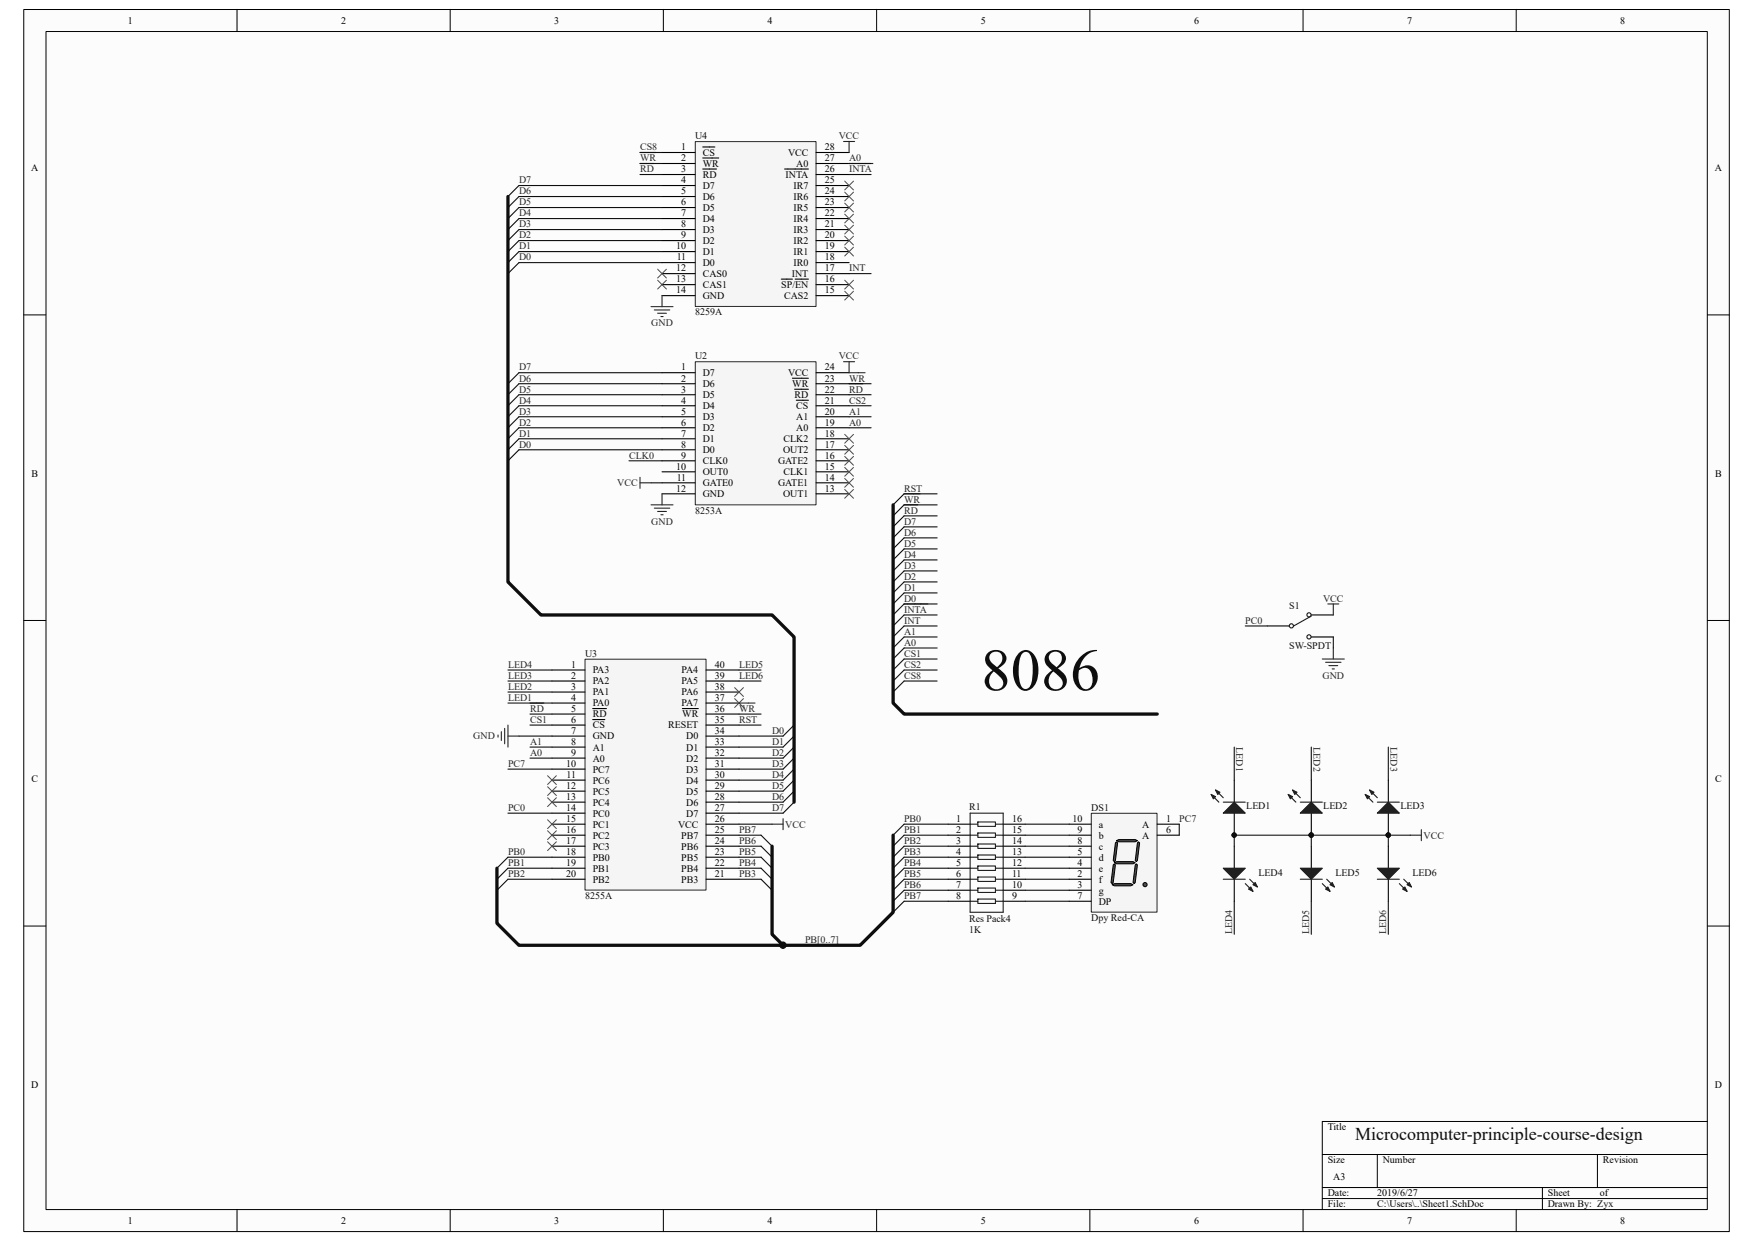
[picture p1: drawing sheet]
<svg xmlns="http://www.w3.org/2000/svg" width="297mm" height="210mm" viewBox="0 0 297 210" stroke-linecap="round" stroke-linejoin="round" font-family="sans-serif">
<path d="M4.1 1.7h288.7v206.7h-288.7z" fill="#fcfcfc"/>
<path d="M4 1.6h288.8v206.8h-288.8z" fill="none" stroke="#000" stroke-width=".17"/>
<path d="M7.8 5.4h281.3v199.3h-281.3z" fill="#fcfcfc"/>
<g fill="none" stroke="#000" stroke-width=".17">
<path d="M7.8 5.3h281.3v199.4h-281.3zM40.1 1.6v3.7M76.2 1.6v3.7M112.3 1.6v3.7M148.4 1.6v3.7M184.5 1.6v3.7M220.6 1.6v3.7M256.7 1.6v3.7M4 53.3h3.7M289.1 53.3h3.7M4 105h3.7M289.1 105h3.7"/>
<path d="M4 156.7h3.7M289.1 156.7h3.7M223.9 195.4h65.2M233.2 195.4v5.6M270.5 195.4v5.6M289.1 189.8h-65.2v14.9M40.1 204.7v3.7M76.2 204.7v3.7M112.3 204.7v3.7M148.4 204.7v3.7M184.5 204.7v3.7M220.6 204.7v3.7"/>
<path d="M223.9 201h65.2M223.9 202.8h65.2M256.7 204.7v3.7M261.2 201v3.7"/>
</g>
<path d="M117.8 61.3h20.4v24.1h-20.4z" fill="#f5f5f5"/>
<path d="M117.7 61.2h20.5v24.2h-20.5z" fill="none" stroke="#262626" stroke-width=".17"/>
<g fill="none" stroke="#000" stroke-width=".19">
<path d="M112.1 63.1h5.6M112.1 64.9h5.6M112.1 66.8h5.6M112.1 68.7h5.6M112.1 70.5h5.6M112.1 72.4h5.6M112.1 74.2h5.6M112.1 76.1h5.6M112.1 78h5.6M112.1 79.8h5.6M134.2 64h2.7M134.6 65.9h2.3"/>
<path d="M134.8 67.7h2.1M138.2 63.1h5.6M138.2 64.9h5.6M138.2 66.8h5.6M138.2 68.7h5.6M138.2 70.5h5.6M138.2 72.4h5.6M138.2 74.2h5.6M138.2 76.1h5.6M138.2 78h5.6M138.2 79.8h5.6M112.1 81.7h5.6"/>
<path d="M112.1 83.6h5.6M138.2 81.7h5.6M138.2 83.6h5.6"/>
</g>
<path d="M117.8 24h20.4v27.9h-20.4z" fill="#f5f5f5"/>
<path d="M117.7 24h20.5v27.9h-20.5z" fill="none" stroke="#262626" stroke-width=".17"/>
<g fill="none" stroke="#000" stroke-width=".19">
<path d="M112.1 25.8h5.6M112.1 27.7h5.6M112.1 29.5h5.6M112.1 31.4h5.6M112.1 33.3h5.6M112.1 35.1h5.6M112.1 37h5.6M112.1 38.8h5.6M119 24.9h2M119 26.7h2.7M119 28.6h2.3M132.9 28.6h4"/>
<path d="M138.2 25.8h5.6M138.2 27.7h5.6M138.2 29.5h5.6M138.2 31.4h5.6M138.2 33.3h5.6M138.2 35.1h5.6M138.2 37h5.6M138.2 38.8h5.6M112.1 40.7h5.6M112.1 42.6h5.6M112.1 44.4h5.6M112.1 46.3h5.6"/>
<path d="M112.1 48.2h5.6M112.1 50h5.6M132.3 47.2h1.9M134.6 47.2h2.3M138.2 40.7h5.6M138.2 42.6h5.6M138.2 44.4h5.6M138.2 46.3h5.6M138.2 48.2h5.6M138.2 50h5.6"/>
</g>
<path d="M184.8 137.7h11.1v16.6h-11.1z" fill="#f5f5f5"/>
<path d="M184.8 137.6h11.1v16.7h-11.1z" fill="none" stroke="#262626" stroke-width=".17"/>
<path d="M181 139.5h3.8M196 139.5h3.7M181 148.8h3.8M181 150.6h3.8M181 146.9h3.8M181 145.1h3.8M181 141.3h3.8M181 143.2h3.8M181 152.5h3.8M196 141.3h3.7" fill="none" stroke="#000" stroke-width=".19"/>
<circle cx="193.9" cy="149.7" r=".35" fill="#4c4c4c" stroke="#000" stroke-width=".17"/>
<path d="M188.3 149.7l.4-.2h2.8l.4 .2-.4 .2h-2.8z" fill-rule="evenodd" fill="#4c4c4c"/>
<path d="M188.3 149.7l.4-.2h2.8l.4 .2-.4 .2h-2.8z" fill="none" stroke="#000" stroke-width=".17"/>
<path d="M188.7 146l.4-.2h2.8l.3 .2-.3 .2h-2.8z" fill-rule="evenodd" fill="#4c4c4c"/>
<path d="M188.7 146l.4-.2h2.8l.3 .2-.3 .2h-2.8z" fill="none" stroke="#000" stroke-width=".17"/>
<path d="M189.1 142.3l.3-.2h2.8l.4 .2-.4 .1h-2.8z" fill-rule="evenodd" fill="#4c4c4c"/>
<path d="M189.1 142.3l.3-.2h2.8l.4 .2-.4 .1h-2.8z" fill="none" stroke="#000" stroke-width=".17"/>
<path d="M192.8 142.4l.2 .2-.4 3-.2 .2-.2-.2 .4-3z" fill-rule="evenodd" fill="#4c4c4c"/>
<path d="M192.6 142.6l.2-.2 .2 .2-.4 3-.2 .2-.2-.2z" fill="none" stroke="#000" stroke-width=".17"/>
<path d="M189.1 142.4l.1 .2-.3 3-.2 .2-.2-.2 .4-3z" fill-rule="evenodd" fill="#4c4c4c"/>
<path d="M189.1 142.4l.1 .2-.3 3-.2 .2-.2-.2 .4-3z" fill="none" stroke="#000" stroke-width=".17"/>
<path d="M188.7 146.2l.2 .2-.4 2.9-.2 .2-.2-.2 .4-2.9z" fill-rule="evenodd" fill="#4c4c4c"/>
<path d="M188.5 146.4l.2-.2 .2 .2-.4 2.9-.2 .2-.2-.2z" fill="none" stroke="#000" stroke-width=".17"/>
<path d="M192.4 146.2l.2 .2-.4 2.9-.2 .2-.1-.2 .3-2.9z" fill-rule="evenodd" fill="#4c4c4c"/>
<path d="M192.4 146.2l.2 .2-.4 2.9-.2 .2-.1-.2 .3-2.9z" fill="none" stroke="#000" stroke-width=".17"/>
<g fill="none" stroke="#000" stroke-width=".19">
<path d="M160.5 139.5h3.8M169.9 139.5h3.7M160.5 141.3h3.8M160.5 143.2h3.8M160.5 145.1h3.8M160.5 146.9h3.8M160.5 148.8h3.8M160.5 150.6h3.8M160.5 152.5h3.8M169.9 141.3h3.7M169.9 143.2h3.7M169.9 145.1h3.7"/>
<path d="M169.9 146.9h3.7M169.9 148.8h3.7M169.9 150.6h3.7M169.9 152.5h3.7M209 143.2v3.7M209 148.8v3.7"/>
</g>
<g fill="none" stroke="#1c1c1c" stroke-width=".19">
<path d="M164.3 137.6h5.6v16.8h-5.6zM164.3 139.5h1.3M165.6 139.1h3v.7h-3zM168.6 139.5h1.3M164.3 141.3h1.3M164.3 143.2h1.3M164.3 145.1h1.3M164.3 146.9h1.3M164.3 148.8h1.3M164.3 150.6h1.3M164.3 152.5h1.3M165.6 141h3v.7h-3z"/>
<path d="M165.6 142.8h3v.8h-3zM165.6 144.7h3v.7h-3zM165.6 146.5h3v.8h-3zM165.6 148.4h3v.8h-3zM165.6 150.3h3v.7h-3zM165.6 152.1h3v.8h-3zM168.6 141.3h1.3M168.6 143.2h1.3M168.6 145.1h1.3M168.6 146.9h1.3M168.6 148.8h1.3M168.6 150.6h1.3"/>
<path d="M168.6 152.5h1.3"/>
</g>
<g fill="none" stroke="#262626" stroke-width=".19">
<path d="M142.8 23.9h1.9M143.8 23.9v1.9M110.2 51.9h3.8M110.8 52.5h2.6M111.4 53h1.4M111.9 53.6h.4M112.1 50v1.9M142.8 61.2h1.9M143.8 61.2v1.9M110.2 85.4h3.8M110.8 86h2.6M111.4 86.5h1.4"/>
<path d="M111.9 87.1h.4M112.1 83.6v1.8"/>
</g>
<path d="M207.1 146.9h3.8l-1.9 1.9z" fill="#1c1c1c"/>
<path d="M207.1 146.9h3.8l-1.9 1.9zM210.9 149.5l1.3 1.3M211.6 148.8l1.3 1.3" fill="none" stroke="#1c1c1c" stroke-width=".19"/>
<path d="M211.4 150.5l.4-.4 .4 .7z" fill="#1c1c1c"/>
<path d="M211.4 150.5l.4-.4 .4 .7z" fill="none" stroke="#1c1c1c" stroke-width=".19"/>
<path d="M212.5 149.3l.4 .8-.7-.4z" fill="#1c1c1c"/>
<path d="M207.1 148.8h3.8M212.5 149.3l.4 .8-.7-.4z" fill="none" stroke="#1c1c1c" stroke-width=".19"/>
<path d="M222 143.2v3.7M222 148.8v3.7" fill="none" stroke="#000" stroke-width=".19"/>
<path d="M220.2 146.9h3.7l-1.9 1.9z" fill="#1c1c1c"/>
<path d="M220.2 146.9h3.7l-1.9 1.9zM223.9 149.5l1.3 1.3M224.6 148.8l1.4 1.3" fill="none" stroke="#1c1c1c" stroke-width=".19"/>
<path d="M224.5 150.5l.3-.4 .4 .7z" fill="#1c1c1c"/>
<path d="M224.5 150.5l.3-.4 .4 .7z" fill="none" stroke="#1c1c1c" stroke-width=".19"/>
<path d="M225.6 149.3l.4 .8-.8-.4z" fill="#1c1c1c"/>
<path d="M220.2 148.8h3.7M225.6 149.3l.4 .8-.8-.4z" fill="none" stroke="#1c1c1c" stroke-width=".19"/>
<path d="M235.1 143.2v3.7M235.1 148.8v3.7" fill="none" stroke="#000" stroke-width=".19"/>
<path d="M233.2 146.9h3.7l-1.8 1.9z" fill="#1c1c1c"/>
<path d="M233.2 146.9h3.7l-1.8 1.9zM236.9 149.5l1.3 1.3M237.7 148.8l1.3 1.3" fill="none" stroke="#1c1c1c" stroke-width=".19"/>
<path d="M237.5 150.5l.4-.4 .3 .7z" fill="#1c1c1c"/>
<path d="M237.5 150.5l.4-.4 .3 .7z" fill="none" stroke="#1c1c1c" stroke-width=".19"/>
<path d="M238.6 149.3l.4 .8-.8-.4z" fill="#1c1c1c"/>
<path d="M233.2 148.8h3.7M238.6 149.3l.4 .8-.8-.4z" fill="none" stroke="#1c1c1c" stroke-width=".19"/>
<path d="M235.1 132v3.7M235.1 137.6v3.7" fill="none" stroke="#000" stroke-width=".19"/>
<circle cx="235.1" cy="141.3" r=".35" fill="#0e0e0e" stroke="#0e0e0e" stroke-width=".17"/>
<path d="M233.2 137.6l1.9-1.9 1.8 1.9z" fill="#1c1c1c"/>
<path d="M231.2 134.4l1.3 1.3M231.9 133.7l1.3 1.3M233.2 137.6l1.9-1.9 1.8 1.9z" fill="none" stroke="#1c1c1c" stroke-width=".19"/>
<path d="M231.9 133.7l.8 .4-.4 .3z" fill="#1c1c1c"/>
<path d="M231.9 133.7l.8 .4-.4 .3z" fill="none" stroke="#1c1c1c" stroke-width=".19"/>
<path d="M231.2 134.4l.7 .4-.4 .4z" fill="#1c1c1c"/>
<path d="M231.2 134.4l.7 .4-.4 .4zM233.2 135.7h3.7" fill="none" stroke="#1c1c1c" stroke-width=".19"/>
<g fill="#0e0e0e" stroke="#0e0e0e" stroke-width=".17">
<circle cx="235.1" cy="141.3" r=".35"/>
<circle cx="222" cy="141.3" r=".35"/>
</g>
<path d="M222 132v3.7M222 137.6v3.7" fill="none" stroke="#000" stroke-width=".19"/>
<path d="M220.2 137.6l1.8-1.9 1.9 1.9z" fill="#1c1c1c"/>
<path d="M218.1 134.4l1.3 1.3M218.9 133.7l1.3 1.3M220.2 137.6l1.8-1.9 1.9 1.9z" fill="none" stroke="#1c1c1c" stroke-width=".19"/>
<path d="M218.9 133.7l.7 .4-.4 .3z" fill="#1c1c1c"/>
<path d="M218.9 133.7l.7 .4-.4 .3z" fill="none" stroke="#1c1c1c" stroke-width=".19"/>
<path d="M218.1 134.4l.8 .4-.4 .4z" fill="#1c1c1c"/>
<path d="M218.1 134.4l.8 .4-.4 .4zM220.2 135.7h3.7" fill="none" stroke="#1c1c1c" stroke-width=".19"/>
<g fill="#0e0e0e" stroke="#0e0e0e" stroke-width=".17">
<circle cx="222" cy="141.3" r=".35"/>
<circle cx="209" cy="141.3" r=".35"/>
</g>
<path d="M209 132v3.7M209 137.6v3.7" fill="none" stroke="#000" stroke-width=".19"/>
<path d="M209 135.7l1.9 1.9h-3.8z" fill="#1c1c1c"/>
<path d="M205.1 134.4l1.3 1.3M205.8 133.7l1.3 1.3M207.1 137.6l1.9-1.9 1.9 1.9z" fill="none" stroke="#1c1c1c" stroke-width=".19"/>
<path d="M205.8 133.7l.8 .4-.4 .3z" fill="#1c1c1c"/>
<path d="M205.8 133.7l.8 .4-.4 .3z" fill="none" stroke="#1c1c1c" stroke-width=".19"/>
<path d="M205.1 134.4l.7 .4-.3 .4z" fill="#1c1c1c"/>
<path d="M205.1 134.4l.7 .4-.3 .4zM207.1 135.7h3.8" fill="none" stroke="#1c1c1c" stroke-width=".19"/>
<circle cx="209" cy="141.3" r=".35" fill="#0e0e0e" stroke="#0e0e0e" stroke-width=".17"/>
<path d="M99.1 111.6h20.4v39h-20.4z" fill="#f5f5f5"/>
<path d="M99.1 111.5h20.4v39.1h-20.4z" fill="none" stroke="#262626" stroke-width=".17"/>
<g fill="none" stroke="#000" stroke-width=".19">
<path d="M93.5 113.4h5.6M93.5 115.2h5.6M93.5 117.1h5.6M93.5 119h5.6M100.4 119.9h2.3M115.5 119.9h2.7M119.6 113.4h5.5M119.6 115.2h5.5M119.6 117.1h5.5M119.6 119h5.5M214.6 105.9h3.7M222 104.1h3.8"/>
<path d="M222 107.8h3.8M93.5 120.8h5.6M93.5 122.7h5.6M93.5 124.6h5.6M93.5 126.4h5.6M93.5 128.3h5.6M93.5 130.1h5.6M93.5 132h5.6M93.5 133.9h5.6M93.5 135.7h5.6M93.5 137.6h5.6M93.5 139.5h5.6"/>
<path d="M100.4 121.8h2M119.6 120.8h5.5M119.6 122.7h5.5M119.6 124.6h5.5M119.6 126.4h5.5M119.6 128.3h5.5M119.6 130.1h5.5M119.6 132h5.5M119.6 133.9h5.5M119.6 135.7h5.5M119.6 137.6h5.5M119.6 139.5h5.5"/>
<path d="M93.5 141.3h5.6M93.5 143.2h5.6M93.5 145.1h5.6M93.5 146.9h5.6M93.5 148.8h5.6M119.6 141.3h5.5M119.6 143.2h5.5M119.6 145.1h5.5M119.6 146.9h5.5M119.6 148.8h5.5"/>
</g>
<g fill="none" stroke="#262626" stroke-width=".19">
<path d="M108.4 27.7h2.3M108.4 25.8h2.7M143.8 27.7h4M143.8 64.9h2.3M143.8 63.1h2.7M108.4 80.8v1.8M108.4 81.7h1.8M153.1 85.4h2.3M153.1 83.6h2.7M89.7 119h2.4M125.1 119h2.7M153.1 102.2h4"/>
<path d="M223.9 111.5h3.7M224.5 112.1h2.6M224.8 102.2h1.9M225 112.6h1.5M225.6 113.2h.4M225.8 102.2v1.9M225.8 109.7v1.8M84.3 124.4v.3M84.9 123.8v1.5M85.5 123.3v2.6M86 122.7v3.7M86 124.6h1.9"/>
<path d="M130.7 139.5h1.9M132.6 138.5v1.9M238.8 141.3h1.9M240.7 140.4v1.9"/>
</g>
<g fill="none" stroke="#0e0e0e" stroke-width=".19">
<path d="M108.4 27.7h3.7M108.4 29.5h3.7M108.4 25.8h3.7M112.1 31.4h-24.2l-1.9 1.9M112.1 33.3h-24.2l-1.9 1.8M112.1 35.1h-24.2l-1.9 1.9M112.1 37h-24.2l-1.9 1.8M112.1 38.8h-24.2l-1.9 1.9M143.8 27.7h3.7M143.8 29.5h3.7M112.1 40.7h-24.2l-1.9 1.9M112.1 42.6h-24.2l-1.9 1.8"/>
<path d="M112.1 44.4h-24.2l-1.9 1.9M143.8 46.3h3.7M106.5 78h5.6M112.1 63.1h-24.2l-1.9 1.8M112.1 64.9h-24.2l-1.9 1.9M112.1 66.8h-24.2l-1.9 1.9M112.1 68.7h-24.2l-1.9 1.8M112.1 70.5h-24.2l-1.9 1.9M112.1 72.4h-24.2l-1.9 1.8M112.1 74.2h-24.2l-1.9 1.9M112.1 76.1h-24.2l-1.9 1.9M143.8 64.9h3.7"/>
<path d="M143.8 66.8h3.7M143.8 68.7h3.7M143.8 70.5h3.7M143.8 72.4h3.7M110.2 81.7h1.9M158.7 89.2h-5.6l-1.9 1.8M158.7 91h-5.6l-1.9 1.9M158.7 92.9h-5.6l-1.9 1.8M158.7 94.7h-5.6l-1.9 1.9M158.7 96.6h-5.6l-1.9 1.9M158.7 98.5h-5.6l-1.9 1.8M158.7 87.3h-5.6l-1.9 1.9"/>
<path d="M158.7 85.4h-5.6l-1.9 1.9M158.7 83.6h-5.6l-1.9 1.8M86 113.4h7.5M86 115.2h7.5M86 117.1h7.5M86 119h7.5M125.1 113.4h3.8M125.1 115.2h3.8M158.7 109.7h-5.6l-1.9 1.8M158.7 107.8h-5.6l-1.9 1.9M158.7 105.9h-5.6l-1.9 1.9M158.7 104.1h-5.6l-1.9 1.8"/>
<path d="M158.7 115.2h-5.6l-1.9 1.9M158.7 113.4h-5.6l-1.9 1.8M158.7 111.5h-5.6l-1.9 1.9M158.7 100.3h-5.6l-1.9 1.9M158.7 102.2h-5.6l-1.9 1.9M210.9 105.9h3.7M225.8 107.8v1.9M86 130.1h7.5M86 137.6h7.5M87.9 124.6h5.6M89.7 128.3h3.8M89.7 126.4h3.8"/>
<path d="M89.7 122.7h3.8M89.7 120.8h3.8M125.1 139.5h5.6M125.1 122.7h3.8M125.1 120.8h3.8M134.5 128.3l-1.9 1.8h-7.5M134.5 126.4l-1.9 1.9h-7.5M134.5 124.6l-1.9 1.8h-7.5M134.5 122.7l-1.9 1.9h-7.5M134.5 135.7l-1.9 1.9h-7.5M134.5 133.9l-1.9 1.8h-7.5M134.5 132l-1.9 1.9h-7.5"/>
<path d="M134.5 130.1l-1.9 1.9h-7.5M160.5 139.5h-7.4l-1.9 1.8M173.6 139.5h7.4M199.7 139.5v1.8M209 126.4v5.6M222 126.4v5.6M235.1 126.4v5.6M93.5 145.1h-7.5l-1.9 1.8M93.5 146.9h-7.5l-1.9 1.9M93.5 148.8h-7.5l-1.9 1.8M125.1 141.3h3.8l1.8 1.9M125.1 143.2h3.8l1.8 1.9"/>
<path d="M125.1 145.1h3.8l1.8 1.8M125.1 148.8h3.8l1.8 1.8M125.1 146.9h3.8l1.8 1.9M160.5 141.3h-7.4l-1.9 1.9M160.5 143.2h-7.4l-1.9 1.9M160.5 145.1h-7.4l-1.9 1.8M160.5 146.9h-7.4l-1.9 1.9M160.5 148.8h-7.4l-1.9 1.8M160.5 150.6h-7.4l-1.9 1.9M160.5 152.5h-7.4l-1.9 1.9M173.6 141.3h7.4M173.6 143.2h7.4"/>
<path d="M173.6 145.1h7.4M173.6 146.9h7.4M173.6 148.8h7.4M173.6 150.6h7.4M173.6 152.5h7.4M209 152.5v5.6M222 141.3v1.9M222 152.5v5.6M235.1 141.3v1.9M235.1 152.5v5.6M238.8 141.3h-29.8v1.9"/>
</g>
<g fill="none" stroke="#4c4c4c" stroke-width=".17">
<path d="M143 30.6l1.5 1.5M143 32.5l1.5 1.5M143 34.4l1.5 1.5M143 36.2l1.5 1.5M143 38.1l1.5 1.5M143 40l1.5 1.5M144.5 30.6l-1.5 1.5M144.5 32.5l-1.5 1.5M144.5 34.4l-1.5 1.5M144.5 36.2l-1.5 1.5M144.5 38.1l-1.5 1.5M144.5 40l-1.5 1.5"/>
<path d="M111.4 47.4l1.4 1.5M111.4 45.6l1.4 1.4M112.8 47.4l-1.4 1.5M112.8 45.6l-1.4 1.4M143 41.8l1.5 1.5M143 49.3l1.5 1.5M143 47.4l1.5 1.5M144.5 41.8l-1.5 1.5M144.5 49.3l-1.5 1.5M144.5 47.4l-1.5 1.5M143 73.5l1.5 1.5M143 75.4l1.5 1.5"/>
<path d="M143 77.2l1.5 1.5M143 79.1l1.5 1.5M144.5 73.5l-1.5 1.5M144.5 75.4l-1.5 1.5M144.5 77.2l-1.5 1.5M144.5 79.1l-1.5 1.5M143 81l1.5 1.4M143 82.8l1.5 1.5M144.5 81l-1.5 1.4M144.5 82.8l-1.5 1.5M124.4 116.4l1.5 1.5M124.4 118.2l1.5 1.5"/>
<path d="M125.9 116.4l-1.5 1.5M125.9 118.2l-1.5 1.5M92.7 138.7l1.5 1.5M92.7 131.3l1.5 1.5M92.7 133.1l1.5 1.5M92.7 135l1.5 1.5M94.2 138.7l-1.5 1.5M94.2 131.3l-1.5 1.5M94.2 133.1l-1.5 1.5M94.2 135l-1.5 1.5M92.7 140.6l1.5 1.5M92.7 142.4l1.5 1.5"/>
<path d="M94.2 140.6l-1.5 1.5M94.2 142.4l-1.5 1.5"/>
</g>
<g fill="none" stroke="#1c1c1c" stroke-width=".19">
<path d="M222 104.2l-2.9 1.7"/>
<circle cx="218.7" cy="105.9" r=".35"/>
<circle cx="221.6" cy="104" r=".35"/>
<circle cx="221.6" cy="107.8" r=".35"/>
</g>
<g fill="#0e0e0e" stroke="#0e0e0e" stroke-width=".17">
<circle cx="222" cy="141.3" r=".35"/>
<circle cx="235.1" cy="141.3" r=".35"/>
<circle cx="209" cy="141.3" r=".35"/>
<circle cx="132.6" cy="159.9" r=".54"/>
</g>
<path d="M86 33.3v65.2l5.6 5.6h39.1l3.8 3.7v27.9M151.2 85.4v33.6l1.9 1.8h42.9M130.7 143.2v14.9l1.9 1.9M151.2 141.3v13.1l-5.6 5.6h-57.7l-3.8-3.8v-9.3" fill="none" stroke="#0e0e0e" stroke-width=".56"/>
<text font-size="10.1" fill="#0e0e0e" x="166.1" y="116.8">8086</text>
<text font-size="3" fill="#0e0e0e" x="229.5" y="192.8">Microcomputer-principle-course-design</text>
<g font-size="1.7">
<text x="21.6" y="4">1</text>
<text x="57.7" y="4">2</text>
<text x="93.9" y="4">3</text>
<text x="130" y="4">4</text>
<text x="166.1" y="4">5</text>
<text x="202.2" y="4">6</text>
<text x="238.2" y="4">7</text>
<text x="274.4" y="4">8</text>
<text x="5.3" y="29">A</text>
<text x="115.4" y="25.4">1</text>
<text x="115.4" y="27.3">2</text>
<text x="115.4" y="29.2">3</text>
<text x="119" y="26.4">CS</text>
<text x="119" y="28.2">WR</text>
<text x="133.4" y="26.4">VCC</text>
<text x="134.8" y="28.2">A0</text>
<text x="139.7" y="29.2">26</text>
<text x="139.7" y="27.3">27</text>
<text x="139.7" y="25.4">28</text>
<text x="290.4" y="29">A</text>
<text x="115.4" y="31">4</text>
<text x="115.4" y="32.9">5</text>
<text x="115.4" y="34.8">6</text>
<text x="119" y="30.1">RD</text>
<text x="119" y="32">D7</text>
<text x="119" y="33.8">D6</text>
<text x="119" y="35.7">D5</text>
<text x="133" y="30.1">INTA</text>
<text x="134.4" y="35.7">IR5</text>
<text x="134.4" y="33.8">IR6</text>
<text x="134.4" y="32">IR7</text>
<text x="139.7" y="34.8">23</text>
<text x="139.7" y="32.9">24</text>
<text x="139.7" y="31">25</text>
<text x="115.4" y="36.6">7</text>
<text x="115.4" y="38.5">8</text>
<text x="115.4" y="40.3">9</text>
<text x="119" y="37.5">D4</text>
<text x="119" y="39.4">D3</text>
<text x="119" y="41.3">D2</text>
<text x="134.4" y="41.3">IR2</text>
<text x="134.4" y="39.4">IR3</text>
<text x="134.4" y="37.5">IR4</text>
<text x="139.7" y="40.3">20</text>
<text x="139.7" y="38.5">21</text>
<text x="139.7" y="36.6">22</text>
<text x="114.5" y="42.2">10</text>
<text x="114.5" y="45.9">12</text>
<text x="114.5" y="47.8">13</text>
<text x="114.6" y="44.1">11</text>
<text x="119" y="43.1">D1</text>
<text x="119" y="45">D0</text>
<text x="119" y="46.9">CAS0</text>
<text x="134.1" y="46.9">INT</text>
<text x="134.4" y="45">IR0</text>
<text x="134.4" y="43.1">IR1</text>
<text x="139.7" y="47.8">16</text>
<text x="139.7" y="45.9">17</text>
<text x="139.7" y="44.1">18</text>
<text x="139.7" y="42.2">19</text>
<text x="114.5" y="49.7">14</text>
<text x="119" y="48.7">CAS1</text>
<text x="119" y="50.6">GND</text>
<text x="132.3" y="48.7">SP/EN</text>
<text x="132.8" y="50.6">CAS2</text>
<text x="139.7" y="49.7">15</text>
<text x="115.4" y="62.7">1</text>
<text x="115.4" y="64.6">2</text>
<text x="119" y="63.6">D7</text>
<text x="119" y="65.5">D6</text>
<text x="133.4" y="63.6">VCC</text>
<text x="134.2" y="65.5">WR</text>
<text x="139.7" y="64.6">23</text>
<text x="139.7" y="62.7">24</text>
<text x="115.4" y="66.4">3</text>
<text x="115.4" y="68.3">4</text>
<text x="115.4" y="70.1">5</text>
<text x="119" y="67.4">D5</text>
<text x="119" y="69.2">D4</text>
<text x="119" y="71.1">D3</text>
<text x="134.5" y="67.4">RD</text>
<text x="134.8" y="71.1">A1</text>
<text x="134.8" y="69.2">CS</text>
<text x="139.7" y="70.1">20</text>
<text x="139.7" y="68.3">21</text>
<text x="139.7" y="66.4">22</text>
<text x="115.4" y="72">6</text>
<text x="115.4" y="73.9">7</text>
<text x="115.4" y="75.7">8</text>
<text x="115.4" y="77.6">9</text>
<text x="119" y="72.9">D2</text>
<text x="119" y="74.8">D1</text>
<text x="119" y="76.7">D0</text>
<text x="132.6" y="76.7">OUT2</text>
<text x="132.7" y="74.8">CLK2</text>
<text x="134.8" y="72.9">A0</text>
<text x="139.7" y="77.6">16</text>
<text x="139.7" y="75.7">17</text>
<text x="139.7" y="73.9">18</text>
<text x="139.7" y="72">19</text>
<text x="5.3" y="80.6">B</text>
<text x="114.5" y="79.5">10</text>
<text x="114.5" y="83.2">12</text>
<text x="114.6" y="81.3">11</text>
<text x="119" y="78.5">CLK0</text>
<text x="119" y="80.4">OUT0</text>
<text x="119" y="82.3">GATE0</text>
<text x="131.7" y="82.3">GATE1</text>
<text x="131.7" y="78.5">GATE2</text>
<text x="132.7" y="80.4">CLK1</text>
<text x="139.7" y="83.2">13</text>
<text x="139.7" y="81.3">14</text>
<text x="139.7" y="79.5">15</text>
<text x="290.4" y="80.6">B</text>
<text x="119" y="84.1">GND</text>
<text x="132.6" y="84.1">OUT1</text>
<text x="96.7" y="113">1</text>
<text x="100.4" y="114">PA3</text>
<text x="115.4" y="114">PA4</text>
<text x="121" y="113">40</text>
<text x="96.7" y="114.9">2</text>
<text x="96.7" y="116.8">3</text>
<text x="96.7" y="118.6">4</text>
<text x="100.4" y="115.8">PA2</text>
<text x="100.4" y="117.7">PA1</text>
<text x="100.4" y="119.5">PA0</text>
<text x="115.4" y="119.5">PA7</text>
<text x="115.4" y="117.7">PA6</text>
<text x="115.4" y="115.8">PA5</text>
<text x="121" y="118.6">37</text>
<text x="121" y="116.8">38</text>
<text x="121" y="114.9">39</text>
<text x="96.7" y="120.5">5</text>
<text x="96.7" y="122.3">6</text>
<text x="96.7" y="124.2">7</text>
<text x="100.4" y="121.4">RD</text>
<text x="100.4" y="123.3">CS</text>
<text x="100.4" y="125.1">GND</text>
<text x="113.1" y="123.3">RESET</text>
<text x="115.5" y="121.4">WR</text>
<text x="116.2" y="125.1">D0</text>
<text x="121" y="124.2">34</text>
<text x="121" y="122.3">35</text>
<text x="121" y="120.5">36</text>
<text x="95.9" y="129.8">10</text>
<text x="95.9" y="131.7">11</text>
<text x="96.7" y="126.1">8</text>
<text x="96.7" y="127.9">9</text>
<text x="100.4" y="127">A1</text>
<text x="100.4" y="128.9">A0</text>
<text x="100.4" y="130.7">PC7</text>
<text x="116.2" y="130.7">D3</text>
<text x="116.2" y="128.9">D2</text>
<text x="116.2" y="127">D1</text>
<text x="121" y="131.7">30</text>
<text x="121" y="129.8">31</text>
<text x="121" y="127.9">32</text>
<text x="121" y="126.1">33</text>
<text x="5.3" y="132.3">C</text>
<text x="95.9" y="133.5">12</text>
<text x="95.9" y="135.4">13</text>
<text x="95.9" y="137.2">14</text>
<text x="100.4" y="132.6">PC6</text>
<text x="100.4" y="134.5">PC5</text>
<text x="100.4" y="136.3">PC4</text>
<text x="116.2" y="136.3">D6</text>
<text x="116.2" y="134.5">D5</text>
<text x="116.2" y="132.6">D4</text>
<text x="121" y="137.2">27</text>
<text x="121" y="135.4">28</text>
<text x="121" y="133.5">29</text>
<text x="290.4" y="132.3">C</text>
<text x="95.9" y="139.1">15</text>
<text x="95.9" y="141">16</text>
<text x="95.9" y="142.8">17</text>
<text x="100.4" y="138.2">PC0</text>
<text x="100.4" y="140">PC1</text>
<text x="100.4" y="141.9">PC2</text>
<text x="100.4" y="143.8">PC3</text>
<text x="114.8" y="140">VCC</text>
<text x="115.4" y="143.8">PB6</text>
<text x="115.4" y="141.9">PB7</text>
<text x="116.2" y="138.2">D7</text>
<text x="121" y="142.8">24</text>
<text x="121" y="141">25</text>
<text x="121" y="139.1">26</text>
<text x="161.9" y="139.1">1</text>
<text x="161.9" y="141">2</text>
<text x="161.9" y="142.8">3</text>
<text x="171.4" y="139.1">16</text>
<text x="171.4" y="141">15</text>
<text x="171.4" y="142.8">14</text>
<text x="181.6" y="139.1">10</text>
<text x="182.5" y="142.8">8</text>
<text x="182.5" y="141">9</text>
<text x="186.1" y="143.8">c</text>
<text x="186.1" y="141.9">b</text>
<text x="186.1" y="140">a</text>
<text x="193.4" y="140">A</text>
<text x="193.4" y="141.9">A</text>
<text x="197.4" y="139.1">1</text>
<text x="197.4" y="141">6</text>
<text x="95.9" y="144.7">18</text>
<text x="95.9" y="146.6">19</text>
<text x="95.9" y="148.4">20</text>
<text x="100.4" y="145.6">PB0</text>
<text x="100.4" y="147.5">PB1</text>
<text x="100.4" y="149.4">PB2</text>
<text x="115.4" y="149.4">PB3</text>
<text x="115.4" y="147.5">PB4</text>
<text x="115.4" y="145.6">PB5</text>
<text x="121" y="148.4">21</text>
<text x="121" y="146.6">22</text>
<text x="121" y="144.7">23</text>
<text x="161.9" y="144.7">4</text>
<text x="161.9" y="146.6">5</text>
<text x="161.9" y="148.4">6</text>
<text x="171.4" y="144.7">13</text>
<text x="171.4" y="146.6">12</text>
<text x="171.4" y="148.4">11</text>
<text x="182.5" y="148.4">2</text>
<text x="182.5" y="146.6">4</text>
<text x="182.5" y="144.7">5</text>
<text x="186.1" y="149.4">f</text>
<text x="186.1" y="147.5">e</text>
<text x="186.1" y="145.6">d</text>
<text x="161.9" y="150.3">7</text>
<text x="161.9" y="152.1">8</text>
<text x="171.4" y="150.3">10</text>
<text x="171.4" y="152.1">9</text>
<text x="182.5" y="150.3">3</text>
<text x="182.5" y="152.1">7</text>
<text x="186.1" y="151.2">g</text>
<text x="186.1" y="153.1">DP</text>
<text x="5.3" y="184.1">D</text>
<text x="290.4" y="184.1">D</text>
<text x="224.8" y="191.3">Title</text>
<text x="224.8" y="196.8">Size</text>
<text x="234.1" y="196.8">Number</text>
<text x="271.4" y="196.8">Revision</text>
<text x="224.8" y="202.4">Date:</text>
<text x="225.8" y="199.6">A3</text>
<text x="233.2" y="202.4">2019/6/27</text>
<text x="262.1" y="202.4">Sheet</text>
<text x="270.9" y="202.4">of</text>
<text x="21.6" y="207.1">1</text>
<text x="57.7" y="207.1">2</text>
<text x="93.9" y="207.1">3</text>
<text x="130" y="207.1">4</text>
<text x="166.1" y="207.1">5</text>
<text x="202.2" y="207.1">6</text>
<text x="224.8" y="204.3">File:</text>
<text x="233.2" y="204.3">C:\Users\..\Sheet1.SchDoc</text>
<text x="238.2" y="207.1">7</text>
<text x="262.1" y="204.3">Drawn By: Zyx</text>
<text x="274.4" y="207.1">8</text>
</g>
<g font-size="1.7" fill="#0e0e0e">
<text x="117.7" y="23.6">U4</text>
<text x="117.7" y="53.4">8259A</text>
<text x="117.7" y="60.8">U2</text>
<text x="117.7" y="86.9">8253A</text>
<text x="218.3" y="103.1">S1</text>
<text x="99.1" y="111.2">U3</text>
<text x="218.3" y="109.9">SW-SPDT</text>
<text x="164.1" y="137">R1</text>
<text x="184.8" y="137.2">DS1</text>
<text x="211" y="136.9">LED1</text>
<text x="224.1" y="136.9">LED2</text>
<text x="237.1" y="136.9">LED3</text>
<text x="213.1" y="148.3">LED4</text>
<text x="226.1" y="148.3">LED5</text>
<text x="239.2" y="148.3">LED6</text>
<text x="99.1" y="152.1">8255A</text>
<text x="184.8" y="155.9">Dpy Red-CA</text>
<text x="164.1" y="157.9">1K</text>
<text x="164.1" y="156">Res Pack4</text>
</g>
<g font-size="1.7" fill="#262626">
<text x="142" y="23.6">VCC</text>
<text x="108.4" y="25.4">CS8</text>
<text x="108.4" y="29.2">RD</text>
<text x="108.4" y="27.3">WR</text>
<text x="143.8" y="27.3">A0</text>
<text x="143.8" y="29.2">INTA</text>
<text x="87.9" y="31">D7</text>
<text x="87.9" y="32.9">D6</text>
<text x="87.9" y="34.8">D5</text>
<text x="87.9" y="36.6">D4</text>
<text x="87.9" y="38.5">D3</text>
<text x="87.9" y="40.3">D2</text>
<text x="87.9" y="42.2">D1</text>
<text x="87.9" y="44.1">D0</text>
<text x="143.8" y="45.9">INT</text>
<text x="110.3" y="55.2">GND</text>
<text x="87.9" y="62.7">D7</text>
<text x="87.9" y="64.6">D6</text>
<text x="142" y="60.8">VCC</text>
<text x="143.8" y="64.6">WR</text>
<text x="87.9" y="66.4">D5</text>
<text x="87.9" y="68.3">D4</text>
<text x="87.9" y="70.1">D3</text>
<text x="143.8" y="70.1">A1</text>
<text x="143.8" y="68.3">CS2</text>
<text x="143.8" y="66.4">RD</text>
<text x="87.9" y="72">D2</text>
<text x="87.9" y="73.9">D1</text>
<text x="87.9" y="75.7">D0</text>
<text x="106.5" y="77.6">CLK0</text>
<text x="143.8" y="72">A0</text>
<text x="104.5" y="82.3">VCC</text>
<text x="153.1" y="83.2">RST</text>
<text x="110.3" y="88.8">GND</text>
<text x="153.1" y="88.8">D7</text>
<text x="153.1" y="86.9">RD</text>
<text x="153.1" y="85">WR</text>
<text x="153.1" y="90.6">D6</text>
<text x="153.1" y="92.5">D5</text>
<text x="153.1" y="94.4">D4</text>
<text x="153.1" y="96.3">D3</text>
<text x="153.1" y="98.1">D2</text>
<text x="153.1" y="100">D1</text>
<text x="153.1" y="101.9">D0</text>
<text x="224" y="101.9">VCC</text>
<text x="153.1" y="103.7">INTA</text>
<text x="153.1" y="105.6">INT</text>
<text x="153.1" y="107.4">A1</text>
<text x="210.9" y="105.6">PC0</text>
<text x="86" y="113">LED4</text>
<text x="125.1" y="113">LED5</text>
<text x="153.1" y="109.3">A0</text>
<text x="153.1" y="111.2">CS1</text>
<text x="153.1" y="113">CS2</text>
<text x="86" y="118.6">LED1</text>
<text x="86" y="116.8">LED2</text>
<text x="86" y="114.9">LED3</text>
<text x="125.1" y="114.9">LED6</text>
<text x="153.1" y="114.9">CS8</text>
<text x="223.9" y="114.9">GND</text>
<text x="80.1" y="125.1">GND</text>
<text x="89.7" y="122.3">CS1</text>
<text x="89.7" y="120.5">RD</text>
<text x="125.1" y="120.5">WR</text>
<text x="125.1" y="122.3">RST</text>
<text x="130.7" y="124.2">D0</text>
<text x="86" y="129.8">PC7</text>
<text x="89.7" y="126.1">A1</text>
<text x="89.7" y="127.9">A0</text>
<text x="130.7" y="131.7">D4</text>
<text x="130.7" y="129.8">D3</text>
<text x="130.7" y="127.9">D2</text>
<text x="130.7" y="126.1">D1</text>
<text x="209.3" y="126.4" transform="rotate(90 209.3 126.4)">LED1</text>
<text x="222.4" y="126.4" transform="rotate(90 222.4 126.4)">LED2</text>
<text x="235.5" y="126.4" transform="rotate(90 235.5 126.4)">LED3</text>
<text x="86" y="137.2">PC0</text>
<text x="130.7" y="137.2">D7</text>
<text x="130.7" y="135.4">D6</text>
<text x="130.7" y="133.5">D5</text>
<text x="125.1" y="142.8">PB6</text>
<text x="125.1" y="141">PB7</text>
<text x="133" y="140">VCC</text>
<text x="153.1" y="139.1">PB0</text>
<text x="153.1" y="141">PB1</text>
<text x="153.1" y="142.8">PB2</text>
<text x="199.7" y="139.1">PC7</text>
<text x="241" y="141.9">VCC</text>
<text x="86" y="144.7">PB0</text>
<text x="86" y="146.6">PB1</text>
<text x="86" y="148.4">PB2</text>
<text x="125.1" y="148.4">PB3</text>
<text x="125.1" y="146.6">PB4</text>
<text x="125.1" y="144.7">PB5</text>
<text x="153.1" y="144.7">PB3</text>
<text x="153.1" y="146.6">PB4</text>
<text x="153.1" y="148.4">PB5</text>
<text x="153.1" y="150.3">PB6</text>
<text x="153.1" y="152.1">PB7</text>
<text x="136.3" y="159.6">PB[0..7]</text>
<text x="208.6" y="158.1" transform="rotate(-90 208.6 158.1)">LED4</text>
<text x="221.7" y="158.1" transform="rotate(-90 221.7 158.1)">LED5</text>
<text x="234.7" y="158.1" transform="rotate(-90 234.7 158.1)">LED6</text>
</g>
</svg>
